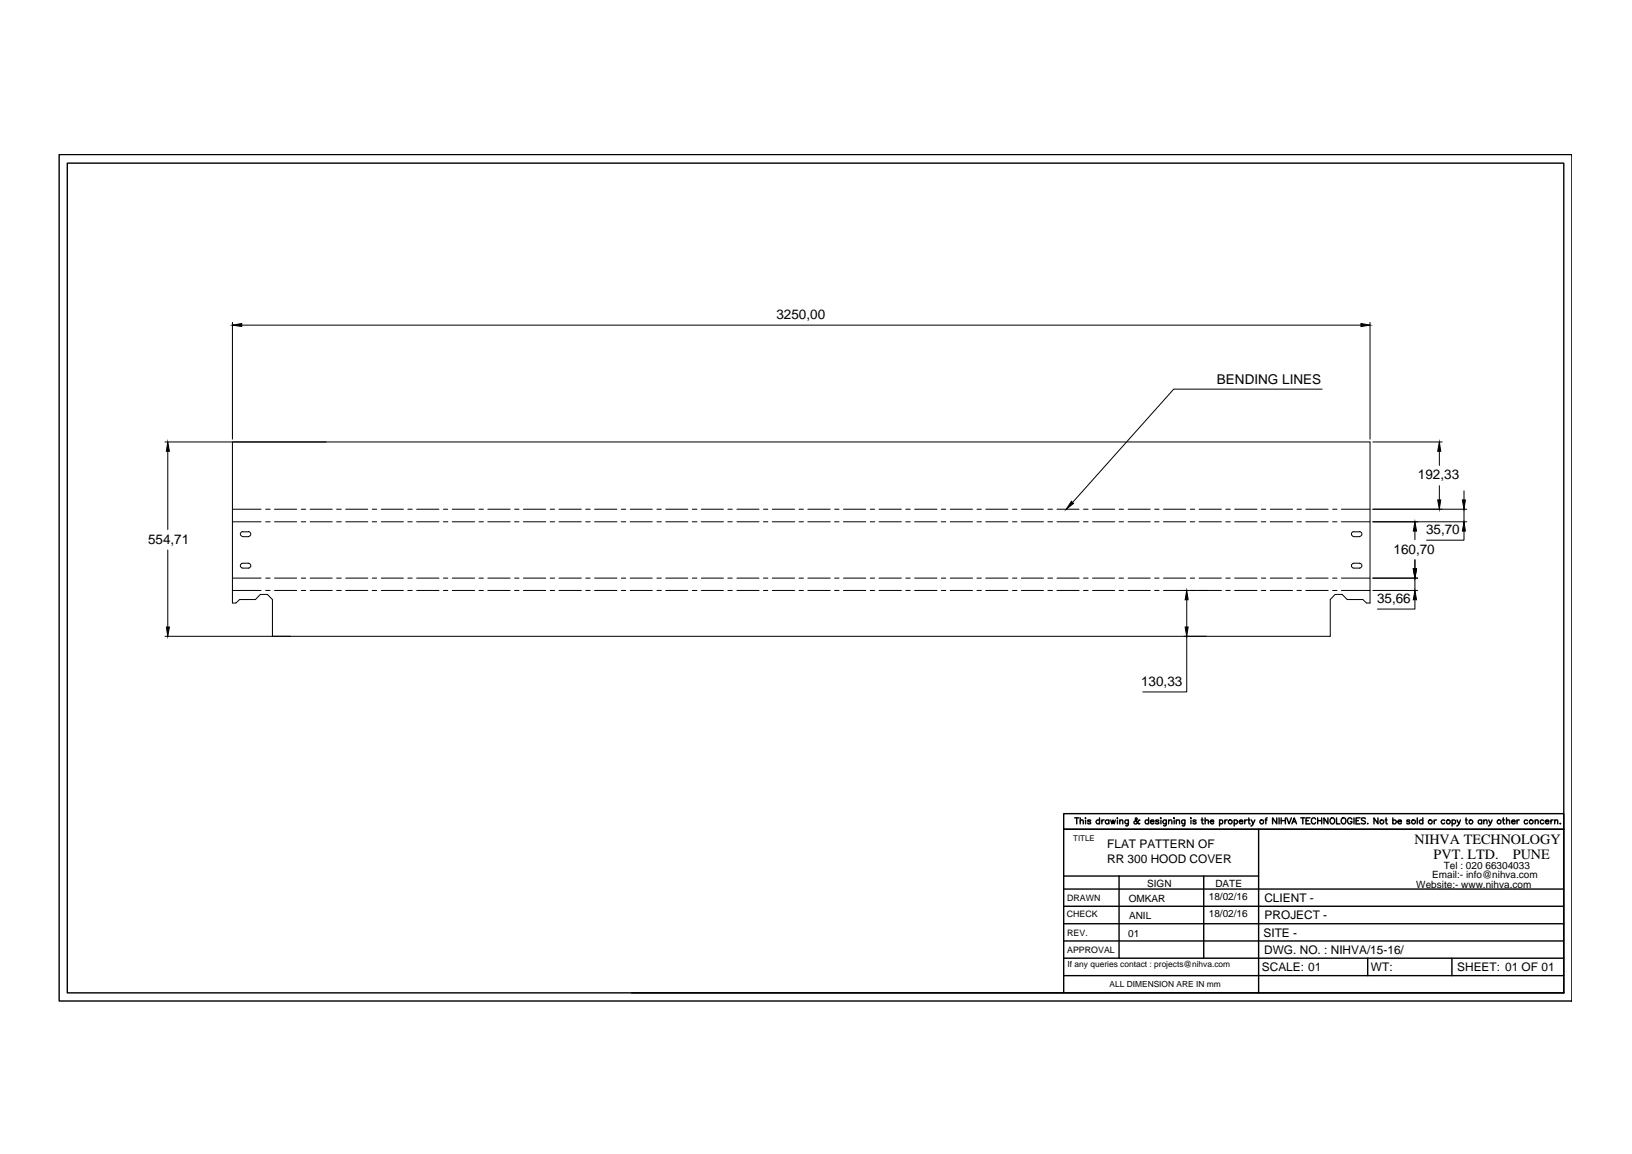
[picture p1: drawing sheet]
<svg xmlns="http://www.w3.org/2000/svg" width="297mm" height="210mm" viewBox="0 0 297 210" stroke-linecap="round" stroke-linejoin="round" font-family="sans-serif">
<!-- layer: 0 -->
<g fill="none" stroke="#000" stroke-width=".18">
<path d="M42.3 58.6v21.3M44 59.1h203.7M249.4 58.6v21.3M240.6 70.8h-27l-18.4 20.6M30 80.4h219.4v29.3h-.7l-.7-.6h-2.8l-.9-1h-1.3l-.9 1v6.6h-212.1M30.5 82.1v14.2M42.3 92.6h5.2M42.3 94.9h5.2M42.3 80.4v29.3h.6l.7-.6h2.9l.9-1h1.3l.9 1v6.6M44.2 96.7a.44 .44 0 0 0-.5 .4 .44 .44 0 0 0 .5 .5M44.2 96.7h1M44.2 97.6h1"/>
<path d="M45.2 96.7a.44 .44 0 0 1 .4 .4 .44 .44 0 0 1-.4 .5M48.4 92.6h.8M48.4 94.9h.8M50 92.6h4M50 94.9h4M54.8 92.6h.8M54.8 94.9h.8M56.4 92.6h4.1M56.4 94.9h4.1M61.3 92.6h.8M61.3 94.9h.8M62.9 92.6h4"/>
<path d="M62.9 94.9h4M67.7 92.6h.9M67.7 94.9h.9M69.4 92.6h4M69.4 94.9h4M74.2 92.6h.8M74.2 94.9h.8M75.8 92.6h4.1M75.8 94.9h4.1M80.7 92.6h.8M80.7 94.9h.8M82.3 92.6h4.1"/>
<path d="M82.3 94.9h4.1M87.2 92.6h.8M87.2 94.9h.8M88.8 92.6h4.1M88.8 94.9h4.1M93.7 92.6h.8M93.7 94.9h.8M95.3 92.6h4M95.3 94.9h4M100.1 92.6h.8M100.1 94.9h.8M101.7 92.6h4.1"/>
<path d="M101.7 94.9h4.1M106.6 92.6h.8M106.6 94.9h.8M108.2 92.6h4.1M108.2 94.9h4.1M113.1 92.6h.8M113.1 94.9h.8M114.7 92.6h4M114.7 94.9h4M119.6 92.6h.8M119.6 94.9h.8M121.2 92.6h4"/>
<path d="M121.2 94.9h4M126 92.6h.8M126 94.9h.8M127.6 92.6h4.1M127.6 94.9h4.1M132.5 92.6h.8M132.5 94.9h.8M134.1 92.6h4M134.1 94.9h4M139 92.6h.8M139 94.9h.8M140.6 92.6h4"/>
<path d="M140.6 94.9h4M145.4 92.6h.8M145.4 94.9h.8M147 92.6h4.1M147 94.9h4.1M151.9 92.6h.8M151.9 94.9h.8M153.5 92.6h4.1M153.5 94.9h4.1M158.4 92.6h.8M158.4 94.9h.8M160 92.6h4.1"/>
<path d="M160 94.9h4.1M164.9 92.6h.8M164.9 94.9h.8M166.5 92.6h4M166.5 94.9h4M171.3 92.6h.8M171.3 94.9h.8M172.9 92.6h4.1M172.9 94.9h4.1M177.8 92.6h.8M177.8 94.9h.8M179.4 92.6h4"/>
<path d="M179.4 94.9h4M184.3 92.6h.8M184.3 94.9h.8M185.9 92.6h4M185.9 94.9h4M190.7 92.6h.9M190.7 94.9h.9M192.4 92.6h4M192.4 94.9h4M197.2 92.6h.8M197.2 94.9h.8M198.9 92.6h4"/>
<path d="M198.9 94.9h4M203.7 92.6h.8M203.7 94.9h.8M205.3 92.6h4.1M205.3 94.9h4.1M210.2 92.6h.8M210.2 94.9h.8M211.8 92.6h4M211.8 94.9h4M216.6 92.6h.8M216.6 94.9h.8M218.2 92.6h4.1"/>
<path d="M218.2 94.9h4.1M223.1 92.6h.8M223.1 94.9h.8M224.7 92.6h4.1M224.7 94.9h4.1M229.6 92.6h.8M229.6 94.9h.8M231.2 92.6h4.1M231.2 94.9h4.1M236.1 92.6h.8M236.1 94.9h.8M237.7 92.6h4"/>
<path d="M237.7 94.9h4M242.5 92.6h.8M242.5 94.9h.8M244.2 92.6h5.2M244.2 94.9h5.2M246.4 96.7a.44 .44 0 0 0-.4 .4 .44 .44 0 0 0 .4 .5M246.4 96.7h1.1M246.4 97.6h1.1M247.4 96.7a.44 .44 0 0 1 .5 .4 .44 .44 0 0 1-.5 .5M249.9 92.6h17.1M249.9 94.9h17.1M249.9 80.4h12.6"/>
<path d="M257.5 96.6v1.6M262 82.1v2.6M262 88.3v2.6M266.5 96.6v1.7h-6.9M266.5 89.3v1.6M266.5 92.6v2.3M30.5 100v14M42.3 107.4h5.2M42.3 105.2h5.2M44.2 102.4a.44 .44 0 0 0-.5 .5 .44 .44 0 0 0 .5 .4M44.2 102.4h1M44.2 103.3h1"/>
<path d="M45.2 102.4a.44 .44 0 0 1 .4 .5 .44 .44 0 0 1-.4 .4M48.4 107.4h.8M48.4 105.2h.8M50 107.4h4M50 105.2h4M54.8 107.4h.8M54.8 105.2h.8M56.4 107.4h4.1M56.4 105.2h4.1M61.3 107.4h.8M61.3 105.2h.8M62.9 107.4h4"/>
<path d="M62.9 105.2h4M67.7 107.4h.9M67.7 105.2h.9M69.4 107.4h4M69.4 105.2h4M74.2 107.4h.8M74.2 105.2h.8M75.8 107.4h4.1M75.8 105.2h4.1M80.7 107.4h.8M80.7 105.2h.8M82.3 107.4h4.1"/>
<path d="M82.3 105.2h4.1M87.2 107.4h.8M87.2 105.2h.8M88.8 107.4h4.1M88.8 105.2h4.1M93.7 107.4h.8M93.7 105.2h.8M95.3 107.4h4M95.3 105.2h4M100.1 107.4h.8M100.1 105.2h.8M101.7 107.4h4.1"/>
<path d="M101.7 105.2h4.1M106.6 107.4h.8M106.6 105.2h.8M108.2 107.4h4.1M108.2 105.2h4.1M113.1 107.4h.8M113.1 105.2h.8M114.7 107.4h4M114.7 105.2h4M119.6 107.4h.8M119.6 105.2h.8M121.2 107.4h4"/>
<path d="M121.2 105.2h4M126 107.4h.8M126 105.2h.8M127.6 107.4h4.1M127.6 105.2h4.1M132.5 107.4h.8M132.5 105.2h.8M134.1 107.4h4M134.1 105.2h4M139 107.4h.8M139 105.2h.8M140.6 107.4h4"/>
<path d="M140.6 105.2h4M145.4 107.4h.8M145.4 105.2h.8M147 107.4h4.1M147 105.2h4.1M151.9 107.4h.8M151.9 105.2h.8M153.5 107.4h4.1M153.5 105.2h4.1M158.4 107.4h.8M158.4 105.2h.8M160 107.4h4.1"/>
<path d="M160 105.2h4.1M164.9 107.4h.8M164.9 105.2h.8M166.5 107.4h4M166.5 105.2h4M171.3 107.4h.8M171.3 105.2h.8M172.9 107.4h4.1M172.9 105.2h4.1M177.8 107.4h.8M177.8 105.2h.8M179.4 107.4h4"/>
<path d="M179.4 105.2h4M184.3 107.4h.8M184.3 105.2h.8M185.9 107.4h4M185.9 105.2h4M190.7 107.4h.9M190.7 105.2h.9M192.4 107.4h4M192.4 105.2h4M197.2 107.4h.8M197.2 105.2h.8M198.9 107.4h4"/>
<path d="M198.9 105.2h4M203.7 107.4h.8M203.7 105.2h.8M205.3 107.4h4.1M205.3 105.2h4.1M210.2 107.4h.8M210.2 105.2h.8M211.8 107.4h10.5M211.8 105.2h4M216 115.7v10.2h-8M216 109.1v4.9M216.6 105.2h.8"/>
<path d="M218.2 105.2h4.1M223.1 107.4h.8M223.1 105.2h.8M224.7 107.4h4.1M224.7 105.2h4.1M229.6 107.4h.8M229.6 105.2h.8M231.2 107.4h4.1M231.2 105.2h4.1M236.1 107.4h.8M236.1 105.2h.8M237.7 107.4h4"/>
<path d="M237.7 105.2h4M242.5 107.4h.8M242.5 105.2h.8M244.2 107.4h5.2M244.2 105.2h5.2M246.4 102.4a.44 .44 0 0 0-.4 .5 .44 .44 0 0 0 .4 .4M246.4 102.4h1a.44 .44 0 0 1 .5 .5 .44 .44 0 0 1-.5 .4h-1M249.9 107.4h8.1M249.9 105.2h8.1M257.5 109.1v1.7h-6.8M257.5 101.8v1.7M257.5 105.2v2.2"/>
</g>
<g fill="#000" stroke="#000" stroke-width=".18">
<path d="M42.3 59.1l1.7-.3v.6zM247.7 58.8l1.7 .3-1.7 .3zM30.5 80.4l.3 1.7h-.5zM195 91.2l.4 .4-1.3 1zM257.5 94.9l.3 1.7h-.6zM261.7 90.9h.5l-.2 1.7zM262 80.4l.2 1.7h-.5zM266.2 90.9h.5l-.2 1.7zM266.5 94.9l.2 1.7h-.5zM30.3 114h.5l-.3 1.7zM216 107.4l.3 1.7h-.6zM215.7 114h.6l-.3 1.7z"/>
<path d="M257.2 103.5h.6l-.3 1.7zM257.5 107.4l.3 1.7h-.6z"/>
</g>
<g fill="none" stroke="#000" stroke-width=".25">
<path d="M10.8 28.1h275.3v154h-275.3zM12.2 29.7h272.4v150.9h-272.4zM193.6 159.3h35.5M195.6 148.8h.8M196 148.8v1.1M196.6 149.4l.1-.2h.4l.1 .7M196.6 148.8v1.1M197.6 148.8v.1zM197.6 149.2v.7M198.5 149.3l-.2-.2-.3 .2 .5 .3v.2l-.3 .1-.2-.2M200.1 149.3a.35 .35 0 0 0-.5-.1 .35 .35 0 0 0 0 .5 .35 .35 0 0 0 .5 0M200.1 148.8v1.1"/>
<path d="M200.5 149.1v.8M201 149.1l-.4 .2-.1 .1M201.8 149.3a.35 .35 0 0 0-.5-.1 .35 .35 0 0 0 0 .5 .35 .35 0 0 0 .5 0M201.8 149.1v.8M202.2 149.1l.2 .8 .2-.8 .2 .8 .2-.8M203.4 148.8v.1zM203.4 149.2v.7M203.7 159.3v15M203.8 149.4l.1-.2h.4l.1 .7M203.8 149.1v.8M205.4 149.1l-.1 1-.1 .1h-.3M205.4 149.3a.35 .35 0 0 0-.5-.1 .35 .35 0 0 0 0 .5 .35 .35 0 0 0 .5 0"/>
<path d="M207.4 149.2l-.1-.1a.72 .72 0 0 1-.8 .7l-.1-.4 .6-.4-.1-.2h-.2a1.08 1.08 0 0 0 .7 1.1v-.1M209.1 149.3a.35 .35 0 0 0-.6-.1 .35 .35 0 0 0 0 .5 .35 .35 0 0 0 .6 0M209.1 148.8v1.1M209.4 149.4h.6a.36 .36 0 0 0-.4-.2 .36 .36 0 0 0-.3 .4 .36 .36 0 0 0 .5 .3l.2-.2M210.9 149.3l-.2-.2-.4 .2 .6 .3v.2l-.4 .1-.2-.2M211.2 148.8h.1zM211.3 149.2v.7M212.3 149.1l-.1 1-.1 .1h-.3M212.3 149.3a.35 .35 0 0 0-.5-.1 .35 .35 0 0 0 0 .5 .35 .35 0 0 0 .5 0M212.7 149.4l.3-.3 .2 .1 .1 .7M212.7 149.1v.8M213.6 148.8h.2z"/>
<path d="M213.7 149.2v.7M214.1 149.4l.3-.3 .2 .1 .1 .7M214.1 149.1v.8M215.7 149.1l-.1 1-.1 .1h-.3M215.7 149.3a.34 .34 0 0 0-.5-.1 .34 .34 0 0 0 0 .5 .34 .34 0 0 0 .5 0M216.8 148.8v.1zM216.8 149.2v.7M217.7 149.3l-.2-.2-.4 .2 .5 .3v.2l-.2 .1-.3-.2M218.6 149.1h.4M218.8 148.8v.8v.2l.2 .1M219.1 159.3v15M219.3 149.4l.3-.3 .3 .1v.7"/>
<path d="M219.3 148.8v1.1M220.3 149.4h.6a.34 .34 0 0 0-.5-.1 .34 .34 0 0 0 0 .5 .34 .34 0 0 0 .5-.1M222 149.3a.34 .34 0 0 1 .5-.1 .34 .34 0 0 1 0 .5 .34 .34 0 0 1-.5 0M222 149.1v1.1M222.9 149.1v.8M223.4 149.1l-.4 .2-.1 .1M224.6 149.3a.34 .34 0 0 1 .5-.1 .34 .34 0 0 1 0 .5 .34 .34 0 0 1-.5 0M224.6 149.1v1.1M225.6 149.4h.6a.36 .36 0 0 0-.5-.2 .36 .36 0 0 0-.2 .4 .36 .36 0 0 0 .5 .3l.2-.2M226.5 149.1v.8M227 149.1l-.3 .1-.2 .2M227.1 149.1h.4"/>
<path d="M227.3 148.8v.8v.2l.3 .1M227.8 149.1l.3 .8 .3-.8M228.1 149.9l-.4 .3M229.1 150.8v29.8M230.3 149.1h.3M230.6 148.8h-.2v.2v.9M232.4 148.8v1.1l-.8-1.1v1.1M232.8 148.8v1.1M233.2 148.8v1.1M233.2 149.3h.7M233.9 148.8v1.1M234.2 148.8l.4 1.1 .4-1.1"/>
<path d="M235.1 149.9l.5-1.1 .4 1.1M235.3 149.5h.5M236.7 148.8h.8M237.1 148.8v1.1M237.7 149.3h.4M238.4 148.8h-.7v1.1h.7M239.5 149a.39 .39 0 0 0-.5-.2 .39 .39 0 0 0-.3 .4v.2a.39 .39 0 0 0 .3 .5 .39 .39 0 0 0 .5-.3M239.8 149.3h.8M239.8 148.8v1.1M240.6 148.8v1.1M241.7 148.8v1.1l-.7-1.1v1.1M242.3 148.8a.52 .52 0 0 1 .6 .5 .52 .52 0 0 1-.6 .5l-.2-.4v-.4z"/>
<path d="M243.3 148.8v1.1h.6M244.3 148.8a.52 .52 0 0 1 .7 .5 .52 .52 0 0 1-.7 .5l-.2-.4 .1-.4zM246.1 149a.45 .45 0 0 0-.7-.2 .45 .45 0 0 0-.1 .6 .4 .4 0 0 0 .4 .5 .4 .4 0 0 0 .4-.5h-.3M246.4 148.8v1.1M246.8 149.3h.4M247.5 148.8h-.7v1.1h.7M248.5 148.9l-.2-.1h-.4l-.1 .3 .6 .3 .1 .3-.2 .2-.5-.2M248.9 149.8h.1M250.8 148.8v1.1l-.7-1.1v1.1M252.1 149.1h.3M252.3 148.8v.8v.2l.2 .1M253.5 149.3a.35 .35 0 0 1 .5-.1 .35 .35 0 0 1 0 .5 .35 .35 0 0 1-.5 0"/>
<path d="M253.5 148.8v1.1M254.4 149.4h.7a.36 .36 0 0 0-.5-.2 .36 .36 0 0 0-.2 .4 .36 .36 0 0 0 .5 .3l.2-.2M256.6 149.3l-.2-.2-.4 .2 .6 .3v.2l-.3 .1-.3-.2M258 148.8v1.1M259 149.3a.35 .35 0 0 0-.6-.1 .35 .35 0 0 0 0 .5 .35 .35 0 0 0 .6 0M259 148.8v1.1M261 149.1v.8M261.5 149.1l-.4 .2-.1 .1M262.9 149.3a.35 .35 0 0 0-.5-.1 .35 .35 0 0 0 0 .5 .35 .35 0 0 0 .5 0M264.3 149.3a.35 .35 0 0 1 .5-.1 .35 .35 0 0 1 0 .5 .35 .35 0 0 1-.5 0M264.3 149.1v1.1M265.2 149.1l.3 .8 .3-.8"/>
<path d="M265.5 149.9l-.4 .3M266.7 149.1h.4M266.8 148.8v.8l.3 .3M269.7 149.3a.35 .35 0 0 0-.5-.1 .35 .35 0 0 0 0 .5 .35 .35 0 0 0 .5 0M269.7 149.1v.8M270.1 149.4l.3-.3 .2 .1 .1 .7M270.1 149.1v.8M270.9 149.1l.4 .8 .3-.8M271.3 149.9l-.4 .3M273.4 149.1h.4M273.6 148.8v.8l.1 .2 .2 .1M274.2 149.4l.1-.2h.4l.1 .7"/>
<path d="M274.2 148.8v1.1M275.1 149.4h.7a.36 .36 0 0 0-.4-.3 .36 .36 0 0 0-.3 .4 .36 .36 0 0 0 .3 .4l.4-.2M276.1 149.1v.8M276.5 149.1l-.3 .2-.1 .1M278 149.3a.34 .34 0 0 0-.5-.1 .34 .34 0 0 0 0 .5 .34 .34 0 0 0 .5 0M279.4 149.4l.1-.2h.4l.1 .7M279.4 149.1v.8M281 149.3a.35 .35 0 0 0-.5-.1 .35 .35 0 0 0 0 .5 .35 .35 0 0 0 .5 0M281.3 149.4h.6a.36 .36 0 0 0-.4-.2 .36 .36 0 0 0-.3 .4 .36 .36 0 0 0 .5 .3l.2-.2M282.3 149.1v.8M282.7 149.1l-.3 .1-.1 .2M283 149.4l.2-.3 .3 .1v.7"/>
<path d="M283 149.1v.8M283.9 149.8h.2zM193.6 171.2h91M193.6 168h91M193.6 164.8h91M193.6 161.7h91M193.6 174.3h91M193.6 177.5h91M248.9 174.3v3.2M264.3 174.3v3.2M114.9 180.6h169.7M193.6 180.6v-29.8h91h-91v-2.8h91v32.6"/>
<circle cx="223.9" cy="149.5" r=".36"/>
<circle cx="229.7" cy="149.5" r=".35"/>
<circle cx="251.5" cy="149.5" r=".35"/>
<circle cx="257.3" cy="149.5" r=".36"/>
<circle cx="260.3" cy="149.5" r=".36"/>
<circle cx="263.6" cy="149.5" r=".35"/>
<circle cx="267.7" cy="149.5" r=".35"/>
<circle cx="272.9" cy="149.5" r=".36"/>
<circle cx="278.7" cy="149.5" r=".36"/>
</g>
<g font-size="2.6">
<text x="257.4" y="153.5">NIHVA TECHNOLOGY</text>
<text x="260.9" y="156.2">PVT. LTD.</text>
<text x="275.4" y="156.2">PUNE</text>
</g>
<g font-size="2.5">
<text x="141.3" y="58">3250,00</text>
<text x="221.5" y="69.9">BENDING LINES</text>
<text x="258.1" y="87.2">192,33</text>
<text x="26.9" y="98.9">554,71</text>
<text x="253.6" y="100.8">160,70</text>
<text x="259.6" y="97.2">35,70</text>
<text x="250.6" y="109.6">35,66</text>
<text x="207.7" y="124.7">130,33</text>
</g>
<g font-size="2.2">
<text x="201.5" y="154.3">FLAT PATTERN OF</text>
<text x="201.5" y="156.9">RR 300 HOOD COVER</text>
<text x="230.1" y="164.1">CLIENT -</text>
<text x="230.2" y="167.2">PROJECT -</text>
<text x="230" y="170.3">SITE -</text>
<text x="230.1" y="173.5">DWG. NO. : NIHVA/15-16/</text>
<text x="229.7" y="176.6">SCALE: 01</text>
<text x="249.5" y="176.6">WT:</text>
<text x="265.2" y="176.6">SHEET: 01 OF 01</text>
</g>
<g font-size="1.8">
<text x="208.8" y="161.2">SIGN</text>
<text x="221.2" y="161.2">DATE</text>
<text x="257.8" y="161.5">Website:- www.nihva.com</text>
<text x="260.7" y="159.8">Email:- info@nihva.com</text>
<text x="262.8" y="158">Tel : 020 66304033</text>
<text x="205.5" y="164">OMKAR</text>
<text x="205.5" y="167.1">ANIL</text>
<text x="220" y="163.6">18/02/16</text>
<text x="220" y="166.8">18/02/16</text>
<text x="205.3" y="170.4">01</text>
</g>
<g font-size="1.6">
<text x="194.2" y="166.8">CHECK</text>
<text x="194.2" y="164">DRAWN</text>
<text x="194.2" y="170.3">REV.</text>
<text x="194.2" y="173.4">APPROVAL</text>
</g>
<g font-size="1.5">
<text x="194.3" y="175.9">If any queries contact : projects@nihva.com</text>
<text x="201.9" y="179.5">ALL DIMENSION ARE IN mm</text>
</g>
<text font-size="1.4" x="195.3" y="153">TITLE</text>
</svg>
